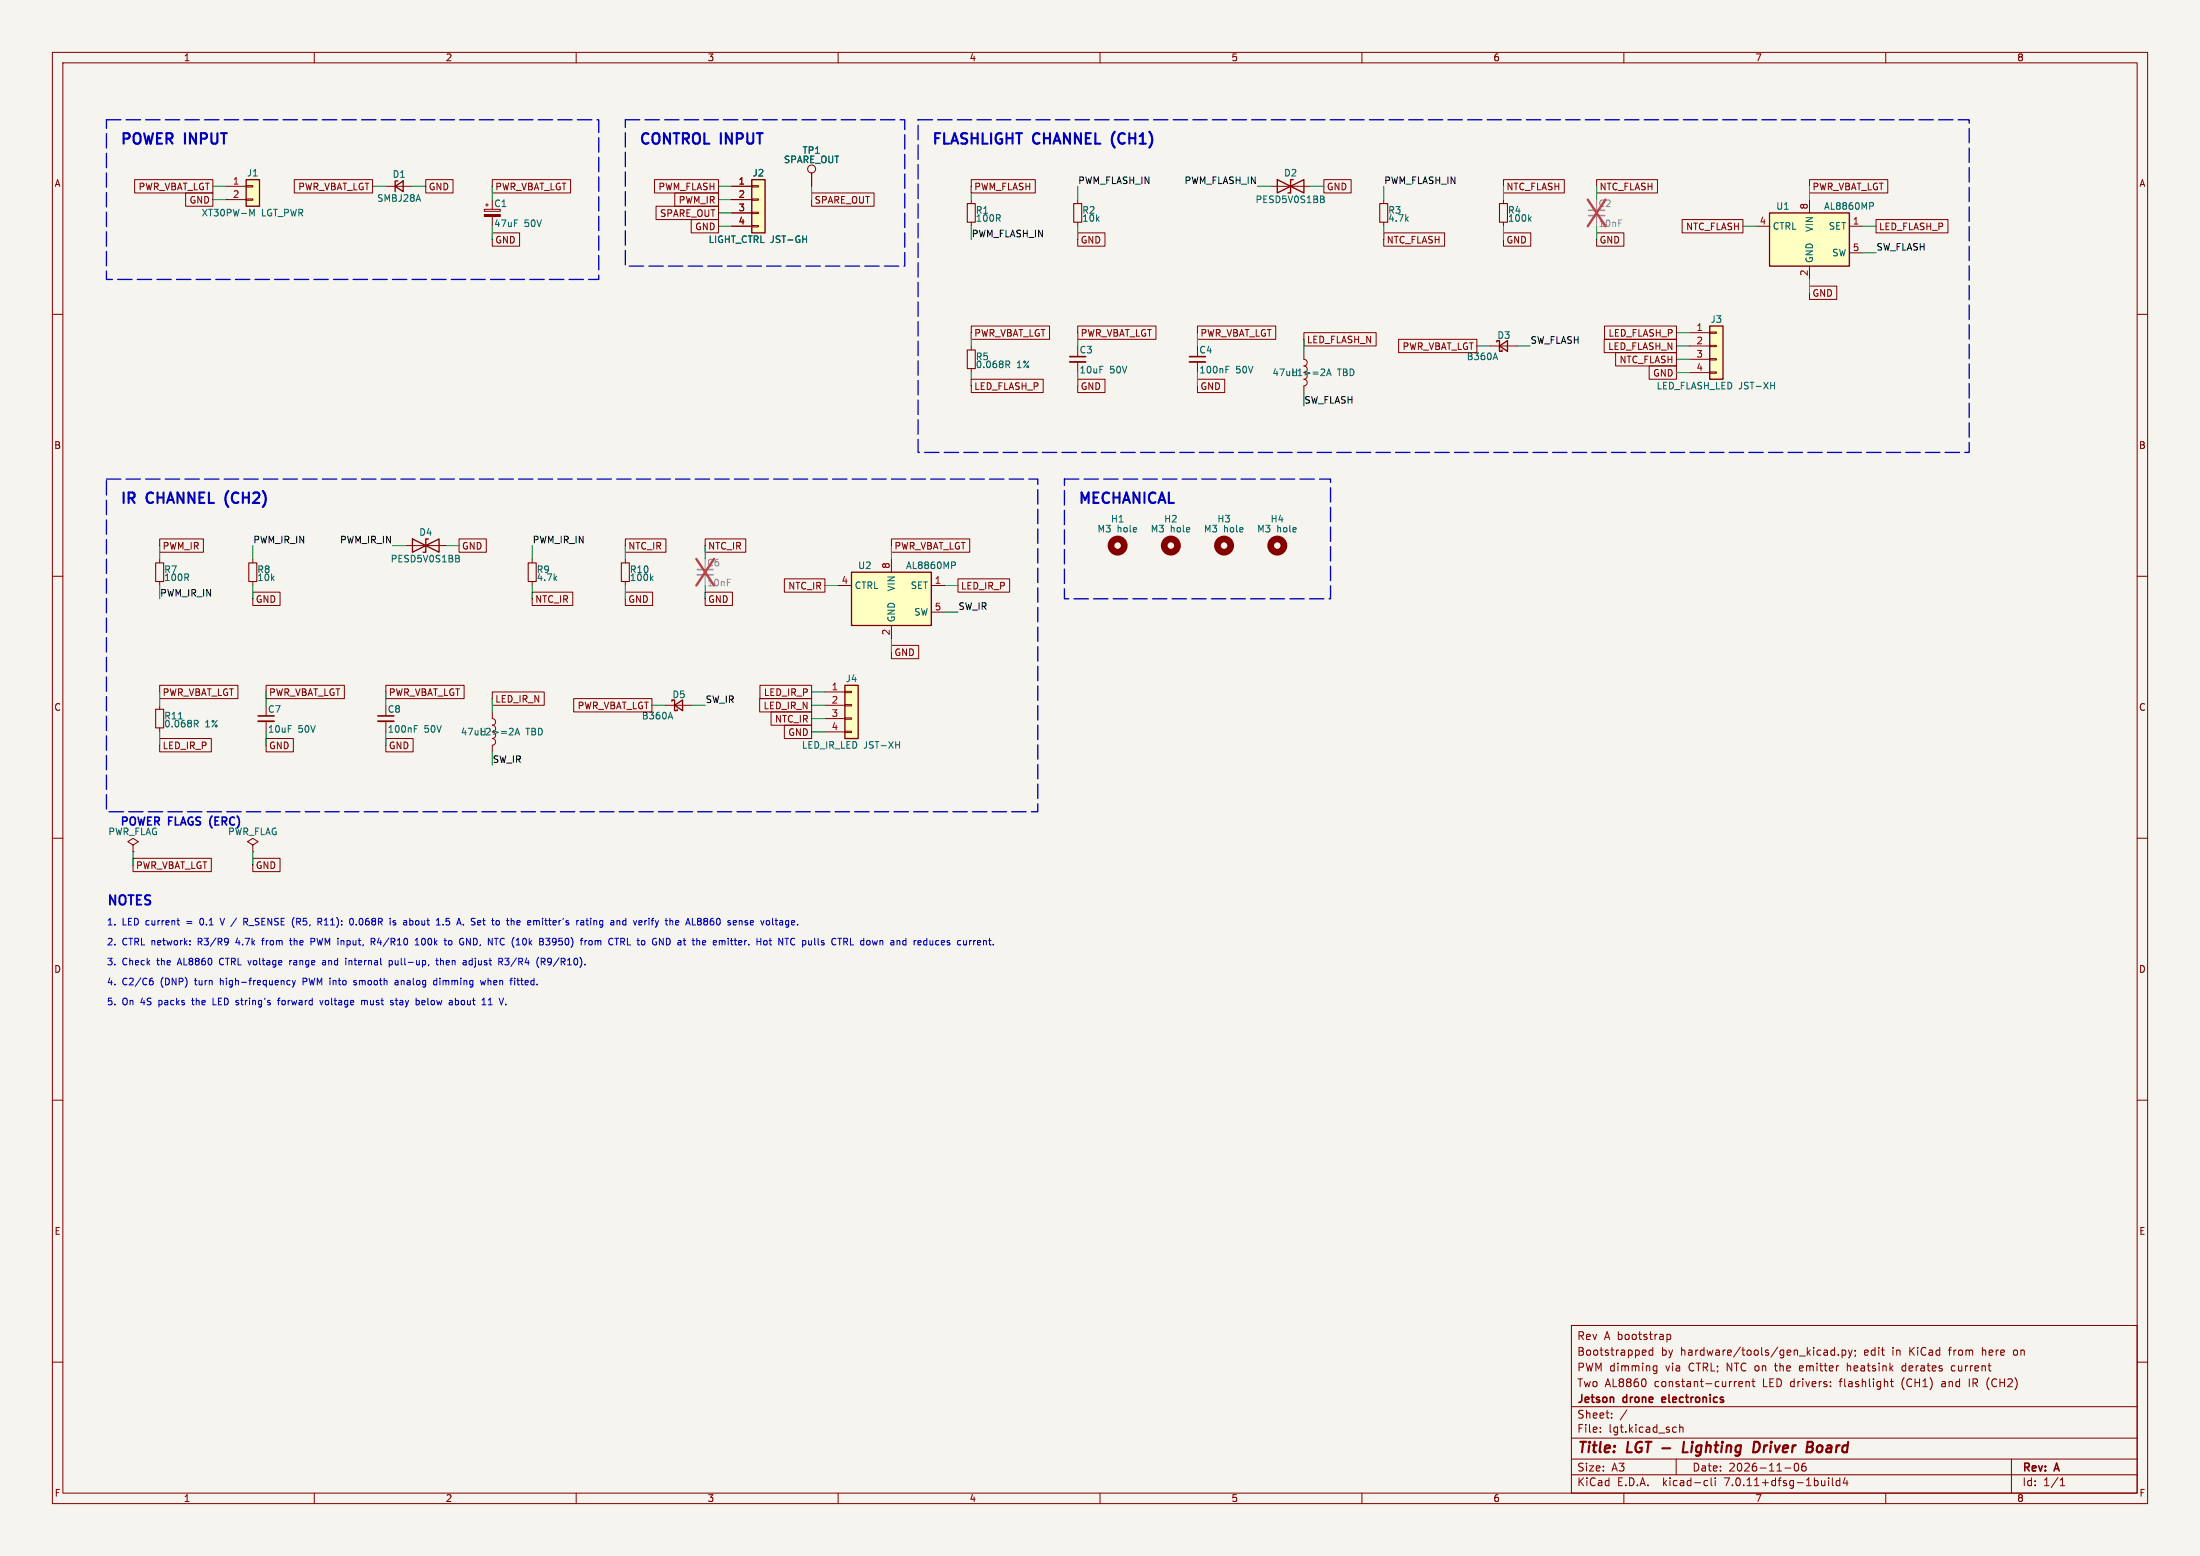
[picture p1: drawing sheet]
<svg xmlns="http://www.w3.org/2000/svg" width="420mm" height="297mm" viewBox="0 0 420 297" stroke-linecap="round" stroke-linejoin="round" font-family="sans-serif">
<path d="M0 0h420v297h-420z" fill="#f5f4ef" stroke="#f5f4ef" stroke-width=".19"/>
<g fill="none" stroke="#840000" stroke-width=".19">
<path d="M10 10h400v277h-400zM12 12h396v273h-396zM60 10v2M110 10v2M160 10v2M210 10v2M260 10v2M310 10v2M360 10v2M25.7 34.3h14.9v2.5h-14.9zM35.4 36.8h5.2v2.6h-5.2zM43.2 35.6h3.8"/>
<path d="M43.2 38.1h3.8M47 38h1.3v.2h-1.3zM47 35.4h1.3v.3h-1.3zM56.2 34.3h14.9v2.5h-14.9zM73.7 35.6h5M81.3 34.3h5.2v2.5h-5.2zM92.5 40h3v.3h-3zM92.7 39.1h.5M93 38.9v.5M94 34.3h14.9v2.5h-14.9zM124.9 34.3h12.3v2.5h-12.3zM125.2 39.4h12v2.5h-12z"/>
<path d="M128.8 36.8h8.4v2.6h-8.4zM139.7 35.6h3.8M139.7 38.1h3.8M143.5 38h1.3v.2h-1.3zM143.5 35.4h1.3v.3h-1.3zM154.9 36.8h12v2.6h-12zM154.9 33v2.6M185.4 34.3h12.2v2.5h-12.2zM185.4 38.1v.8M205.7 38.1v.8M242.6 35.6h7.6M252.7 34.3h5.2v2.5h-5.2z"/>
<path d="M264.2 38.1v.8M287 34.3h11.6v2.5h-11.6zM287 38.1v.8M304.8 34.3h11.6v2.5h-11.6zM345.4 34.3h15v2.5h-15zM345.4 38.1v2.5M10 60h2M94 44.4h5.2v2.6h-5.2zM94 41.3v1.9M132 41.9h5.2v2.6h-5.2zM139.7 43.2h3.8M139.7 40.6h3.8"/>
<path d="M143.5 43.1h1.3v.2h-1.3zM143.5 40.5h1.3v.3h-1.3zM185.4 42.4v.8M205.7 44.4h5.2v2.6h-5.2zM205.7 42.4v.8M264.2 44.4h11.6v2.6h-11.6zM264.2 42.4v.8M287 44.4h5.2v2.6h-5.2zM287 42.4v.8M304.8 44.4h5.2v2.6h-5.2zM321.1 41.9h11.6v2.6h-11.6zM335.3 43.2h2.5"/>
<path d="M345.4 54.6h5.2v2.6h-5.2zM345.4 50.8v2.5M353.1 43.2h2.5M353.1 48.3h2.5M358.1 41.9h13.8v2.6h-13.8zM408 60h2M185.4 72.4h13.8v2.5h-13.8zM185.4 62.2h15v2.6h-15zM185.4 66v.8M185.4 70.4v.7M205.7 72.4h5.2v2.5h-5.2zM205.7 62.2h15v2.6h-15z"/>
<path d="M205.7 69.1v2M228.6 72.4h5.2v2.5h-5.2zM228.6 62.2h14.9v2.6h-14.9zM228.6 69.1v2M248.9 72.4a.64 .64 0 0 1 .7 .6 .64 .64 0 0 1-.7 .7v1.2M248.9 67.3v1.3a.64 .64 0 0 1 .7 .6 .64 .64 0 0 1-.7 .7 .64 .64 0 0 1 .7 .6 .64 .64 0 0 1-.7 .6M248.9 63.5h13.8v2.5h-13.8zM267 64.8h14.9v2.5h-14.9zM284.5 66h5.1M306.2 64.8h13.8v2.5h-13.8zM306.3 62.2h13.7v2.6h-13.7zM308.4 67.3h11.6v2.6h-11.6z"/>
<path d="M314.8 69.8h5.2v2.6h-5.2zM322.6 66h3.8M322.6 63.5h3.8M322.6 68.6h3.8M322.6 71.1h3.8M326.4 71h1.3v.2h-1.3zM326.4 68.5h1.3v.2h-1.3zM326.4 65.9h1.3v.3h-1.3zM326.4 63.4h1.3v.2h-1.3zM10 110h2M30.5 102.9h8.3v2.5h-8.3zM30.5 106.7v.7"/>
<path d="M30.5 111v.8M48.3 113h5.2v2.6h-5.2zM48.3 106.7v.7M48.3 111v.8M77.5 104.1h7.6M87.6 102.9h5.2v2.5h-5.2zM101.6 113h7.7v2.6h-7.7zM101.6 106.7v.7M101.6 111v.8M119.4 102.9h7.7v2.5h-7.7zM119.4 113h5.2v2.6h-5.2zM119.4 106.7v.7"/>
<path d="M119.4 111v.8M134.6 113h5.2v2.6h-5.2zM134.6 102.9h7.8v2.5h-7.8zM149.7 110.5h7.8v2.5h-7.8zM160 111.8h2.6M170.2 102.9h14.9v2.5h-14.9zM170.2 106.7v2.5M170.2 119.4v2.5M177.8 111.8h2.5M177.8 116.8h2.5M182.9 110.5h9.8v2.5h-9.8zM408 110h2"/>
<path d="M30.5 130.8h14.9v2.6h-14.9zM30.5 134.6v.8M30.5 138.9v.8M50.8 130.8h14.9v2.6h-14.9zM50.8 137.7v2M73.7 130.8h14.9v2.6h-14.9zM73.7 137.7v2M94 135.9v1.3a.64 .64 0 0 1 .6 .6 .64 .64 0 0 1-.6 .6 .64 .64 0 0 1 .6 .7 .64 .64 0 0 1-.6 .6M94 132.1h9.9v2.5h-9.9zM109.5 133.3h15v2.6h-15zM127 134.6h5.1M145 133.3h9.9v2.6h-9.9z"/>
<path d="M145.1 130.8h9.8v2.6h-9.8zM147.2 135.9h7.7v2.5h-7.7zM149.7 138.4h5.2v2.6h-5.2zM157.5 134.6h3.8M157.5 132.1h3.8M157.5 137.2h3.8M157.5 139.7h3.8M161.3 139.6h1.3v.2h-1.3zM161.3 137h1.3v.3h-1.3zM161.3 134.5h1.3v.2h-1.3zM161.3 132h1.3v.2h-1.3zM170.2 123.2h5.2v2.5h-5.2z"/>
<path d="M10 160h2M30.5 141h9.8v2.5h-9.8zM50.8 141h5.2v2.5h-5.2zM73.7 141h5.2v2.5h-5.2zM94 141a.64 .64 0 0 1 .6 .6 .64 .64 0 0 1-.6 .6v1.3M408 160h2M25.4 161.3l1-.6-1-.7-1 .7 1 .6v1.3M25.4 162.6h.1M25.4 163.8h14.9v2.6h-14.9zM48.3 161.3l1-.6-1-.7-1.1 .7 1.1 .6v1.3M48.3 162.6h.1M48.3 163.8h5.2v2.6h-5.2z"/>
<path d="M10 210h2M408 210h2M10 260h2M300 253h108v32h-108zM314 257.7l.2 .3-.7 .2M314.2 258.6l-.2 .1M315.5 257.2v1.5M315.5 257.8l-.4-.1-.3 .3 .1 .6h.6M318.2 254.7v1.5M318.2 254.8l.5-.1 .2 .3-.1 .6h-.6M348.4 257.7l.4 .1 .1 .9M348.9 258.6l-.5 .1"/>
<path d="M348.9 258l-.5 .1M350.2 257.8l-.4-.1-.3 .3 .2 .6h.5M350.2 257.2v1.5M350.9 258.5v.2M351.7 257.8l.4-.1 .3 .3-.2 .6h-.5M351.7 257.7v1.5M352.9 257.7l.3 1M353.2 258.7l-.3 .5M353.6 257.7l-.4 1M354.2 257.8v.1M354.2 258.6l-.1 .3M378.4 257.2v1.5"/>
<path d="M378.5 257.8h-.1M384.7 257.7l-.3 .3v.4l.3 .3M408 260h2M300 278.5h108M300 274.5h108M300 268.5h108M305.5 273.2v.2M305.5 272.5v.1M307.7 270.5v.2M307.7 269.8v.1M310.6 269.1l-1.3 1.9M314.2 263.5v.9"/>
<path d="M315.7 261.5l.2 .2 .4-.1M316.3 260.7v1.2l-.3 .3-.3-.1M316.3 260.8l-.4-.1-.2 .1M319.6 272.4l.4 .1M320 278.5v3M320 273.3l-.4 .1M320.7 272.5l.2-.1 .3 .1 .1 .9M320.7 271.9v1.5M331.9 264.2l.8-.2-.1-.2-.4-.1-.3 .2 .1 .7h.6M333.3 263.8l.2-.1 .4 .1v.9M333.3 263.7v1M334.4 263.7h.6"/>
<path d="M334.7 263.2v1.3l.3 .2M342.7 279.4l.2-.1a.8 .8 0 0 1 .5 .7 .8 .8 0 0 1-.5 .8 1 1 0 0 1-.2-1.4zM343.6 260.8v.8M344.2 261l-.7 .2M344.7 279.3a.59 .59 0 0 0-.8 .6v.6l.2 .2 .4 .1 .2-.2 .1-.5-.1-.2h-.5l-.3 .2M349.4 264.5v.2M349.4 263.8v.1M352.7 260.2v1.5M352.9 260.7l-.2 .1M360.9 263.7h.5M361.1 263.2v1.3l.3 .2M363.7 260.7l-.5 .1-.1 .2 .1 .5 .5 .2"/>
<path d="M370.7 264.2v.4M373.1 260.7l-.4 .1-.2 .2 .1 .5 .5 .2M375.9 263.2v1.5M384 278.5v6.5M60 285v2M110 285v2M160 285v2M210 285v2M260 285v2M300 281.5h108M310 285v2M325.6 282.6l.4 .1"/>
<path d="M326 283.5l-.4 .1M326.7 282.1v1.3l.2 .2M327.4 282.1v.1M327.4 282.6v1M340.7 280.2h1.2M349.1 282.1v.1M349.1 282.6v1M349.8 282.1v1.3l.2 .2M351.2 282.7l-.4-.1-.3 .3 .2 .6h.5M351.2 282.1v1.5M352.2 282l-.3 1.1h.9M352.6 282.6v1"/>
<path d="M360 285v2M393.3 283.6h.9M393.3 282.5l.4-.4v1.5"/>
<circle cx="154.9" cy="32.3" r=".76"/>
</g>
<path d="M321.5 275.2l-.3 2h1M334.9 275.2a.96 .96 0 0 1 1.1 .6 .96 .96 0 0 1-.3 1.1l-.6 .3h-.4M347.6 275.9a.62 .62 0 0 0-.7 .4v.7l.5 .2" fill="none" stroke="#840000" stroke-width=".4"/>
<path d="M204.2 68.1h3.1M227.1 68.1h3M49.3 136.7h3M72.1 136.7h3.1M317.3 266.8v.8M318 267l-.7 .2" fill="none" stroke="#840000" stroke-width=".3"/>
<g fill="none" stroke="#840000" stroke-width=".25">
<path d="M47 34.3h2.5v5.1h-2.5zM75.4 35.6l1.6-1.1v2.1zM75.9 34.5h-.5v2.1M143.5 34.3h2.5v10.2h-2.5zM243.8 34.3v2.5l5.1-2.5v2.5zM246.9 34.3h-.5v2.5h-.5M337.8 40.6h15.3v10.2h-15.3zM285.7 65.3v-.3h.6v2.1h.5v-.3M286.3 66l1.5-1v2.1zM326.4 62.2h2.5v10.2h-2.5zM78.7 102.9v2.5l5.1-2.5v2.5zM81.8 102.9h-.5v2.5h-.5"/>
<path d="M162.6 109.2h15.2v10.2h-15.2zM128.3 133.9v-.3h.5v2h.5v-.2M128.8 134.6l1.5-1v2zM161.3 130.8h2.5v10.2h-2.5z"/>
</g>
<g fill="none" stroke="#006464" stroke-width=".19">
<path d="M47.7 39.9l.4 1 .4-1v1.3M252.5 37.4l.3 .3-.3 .3 .3 .3v.3l-.2 .1M356.9 38.7h.5l.3 .2-.2 .4h-.6M153.2 45.6h.8M154 45v1.3M291.9 41.8l.4 .4M292.3 41.4l-.5 .5M192 68.9h.5l.3 .3-.2 .3-.6 .1M192.3 69.6l.5 .6M234 70.5h.5M234 69.9h.6M253.4 71.3h.6"/>
<path d="M253.7 70.4l.4 1.3M285.5 67.4l.4 1.2M338 73.6h.8M338.8 73v1.2M87.4 106l.3 .2-.3 .4 .3 .2v.3l-.2 .2M124.3 110.3l.4 .5M124.7 110l-.5 .5M181.7 107.3h.5l.2 .2-.1 .4h-.6M37.1 137.5h.5l.2 .2-.1 .4-.6 .1M37.4 138.2l.4 .6M79.1 139.1h.4M79.1 138.5h.6"/>
<path d="M98.5 139.9h.6M98.8 139l.4 1.3M128 136l.4 1.2M171 142.2h.7M171.7 141.5v1.3"/>
</g>
<path d="M184.7 38.9h1.5v3.5h-1.5zM205 38.9h1.5v3.5h-1.5zM263.4 38.9h1.5v3.5h-1.5zM286.3 38.9h1.5v3.5h-1.5zM184.7 66.8h1.5v3.6h-1.5zM29.7 107.4h1.5v3.6h-1.5zM47.5 107.4h1.5v3.6h-1.5zM100.8 107.4h1.6v3.6h-1.6zM118.6 107.4h1.5v3.6h-1.5zM29.7 135.4h1.5v3.5h-1.5z" fill="none" stroke="#840000" stroke-width=".2"/>
<path d="M303.3 41.1h3M133.1 109.7h3" fill="none" stroke="#9c9b98" stroke-width=".33"/>
<path d="M303.3 40.1h3M133.1 108.7h3" fill="none" stroke="#9c9b98" stroke-width=".3"/>
<path d="M304.8 41.1v2.1M134.6 109.7v2.1" fill="none" stroke="#9c9b98" stroke-width=".19"/>
<path d="M303.1 38.1l3.4 5.1M306.5 38.1l-3.4 5.1M132.9 106.7l3.4 5.1M136.3 106.7l-3.4 5.1" fill="none" stroke="#eb3a3d" stroke-width=".46"/>
<g fill="#ffffc2" stroke="#ffffc2" stroke-width=".19">
<path d="M337.8 40.6h15.3v10.2h-15.3z"/>
<path d="M326.4 62.2h2.5v10.2h-2.5z"/>
<path d="M47 34.3h2.5v5.1h-2.5z"/>
<path d="M143.5 34.3h2.5v10.2h-2.5z"/>
<path d="M161.3 130.8h2.5v10.2h-2.5z"/>
<path d="M162.6 109.2h15.2v10.2h-15.2z"/>
</g>
<path d="M92.5 40.9h3v.4h-3z" fill="#840000" stroke="#840000" stroke-width=".19"/>
<path d="M204.2 69.1h3.1M227.1 69.1h3M49.3 137.7h3M72.1 137.7h3.1" fill="none" stroke="#840000" stroke-width=".33"/>
<g fill="none" stroke="#840000" stroke-width="1.3">
<circle cx="213.4" cy="104.1" r="1.27"/>
<circle cx="223.5" cy="104.1" r="1.27"/>
<circle cx="233.7" cy="104.1" r="1.27"/>
<circle cx="243.8" cy="104.1" r="1.27"/>
</g>
<g fill="none" stroke="#0000c2" stroke-width=".19">
<path d="M33.8 175.7h.5M34 176.4l.3 .2M36.3 179.6v.1M42 175.3l.4 1.3M46.8 176l.5 .6M47.2 175.3h-.7v1.3M47.2 175.9l-.7 .1M49.9 179.5h.5M50.2 179.2l-.1 1.2M55.3 179.5h.4M55.4 179.1v1.1l.3 .2M60 179.2l-.6-.1v1.3"/>
<path d="M60 179.7l-.6 .1M60.7 175.3h.5l.2 .2-.1 .4-.6 .1M61 176l.4 .6M66.9 175.4l.1-.1a.68 .68 0 0 1 .5 .6 .68 .68 0 0 1-.5 .7l-.1-.2M70.9 179.8l.6-.1 .1-.2-.1-.3-.6-.1v1.3M71.2 179.8l.4 .6M75.5 175.8l-.3-.1-.2 .2 .1 .2 .4 .1v.3h-.5M78.2 176.5l.4 .1M78.2 175.3v1.3M78.6 175.7l-.4 .1M79.3 179.5l.3-.4v1.3M80.5 179.3v.8"/>
<path d="M84.6 176.4v.2M85.1 176.4l.1 .1M85.2 175.3v.5M86.2 179.6l-.3-.1-.3 .3 .1 .5 .3 .1 .2-.2M98.9 175.7l.3 .1 .1 .2-.6 .1M99.2 176.5l-.3 .1M102.9 175.8l.1 .8M104.2 179.1h.8l-.5 .5 .4 .1v.5l-.2 .2-.5-.1M111 175.7l.4 .2v.7M111.4 176.5l-.4 .1M111.4 176l-.4 .1M111.9 175.7h.4"/>
<path d="M112 175.3v1.1l.3 .2M112 179.5l-.2 .1M112.5 179.6l.1-.1 .4 .1 .1 .5-.2 .2-.3 .1-.1-.2zM112.8 175.3v.1M112.8 175.7v.9M117.4 179.1h.7M118.5 179.8h.5M119 179.1h-.5v1.3M119.5 175.8l-.4-.1-.2 .3 .1 .5h.5M119.5 175.3v1.3M123.9 175.3v.1M123.9 175.7v.9"/>
<path d="M127.7 179.2l-.5-.1v1.3l.5-.1M134.6 175.8l-.2 .2v.3l.1 .2 .3 .1M134.6 175.8h.2M134.8 175.3h-.2l-.2 .2 .2 .3M139.4 179.5h.5M139.6 179.1v1.1l.2 .2M142.7 175.8l-.3-.1-.2 .2 .1 .2 .4 .1v.3h-.5M146.8 179.5h.5M147 179.1v1.1l.3 .2M148.9 175.8h.5v.8M149.4 176l-.4 .1-.2 .2 .2 .3 .4-.1M162.4 179.1v1.3h.6"/>
<path d="M174.5 179.5v.9M174.9 179.5l-.4 .3M178.7 179.6h.5M186.8 179.5l.4 .1v.2l-.6 .1M187.8 179.5v.9M188.1 179.5l-.3 .1M28.8 187.2h.2l.2 .2v.5l-.4 .1M29.1 186.7l-.3 .1M36.3 180.2v.2M40.7 190.5v1.3h.6M53 190.9h.4M53.4 190.5l-.3 .2v1.1"/>
<path d="M54.8 187.7l.2 .3 .4-.1M55.3 183.3v.9M55.4 187.2l-.4-.1-.2 .3M55.7 183.3l-.4 .3M55.8 187.1l.3 .9M56.1 188l-.3 .4M56.4 187.1l-.3 .9M57.9 187.4h.4M58.3 186.7h-.4v1.3M61.1 190.9l.3 .9 .3-.9M61.6 183.4h.5M62.1 183.6l-.4 .1-.2 .2 .2 .3 .4-.1"/>
<path d="M66.6 183.3v.9M66.8 183.3l-.2 .2M68 187.2l-.3-.1-.2 .3 .6 .3M68.1 187.8l-.2 .2-.4-.1M69 191.1l.4-.2 .2 .2M69 190.9v.9M69.6 191.1v.7M70.1 191l-.3-.1-.2 .2M74.3 183.4l.4-.1 .2 .3-.1 .5h-.5M74.3 183.3v1.3M74.7 191.4h.3l.1 .2-.4 .2M74.7 190.9l.3 .1"/>
<path d="M75.5 190.9h.4M75.5 187.2h.4l.1 .8M75.6 190.5l.1 1.2M76 187.4l-.4 .1-.2 .2 .2 .3 .4-.1M79.3 180.4h.7M81 190.9l-.5 .2 .1 .6 .4 .1M81.1 191.3l-.6 .1M83.2 183.3h.5M83.4 182.9v1.1l.3 .2M83.4 187.2l-.4-.1-.2 .3 .1 .5h.5M83.4 186.7v1.3M84.1 182.9v1.3"/>
<path d="M84.5 183.3l-.4 .2M86.9 191.7l.4 .1M86.9 190.5v1.3M87.3 190.9l-.4 .1M88.9 183.4l.1 .8M89 184.1l-.1 .1M89 183.6l-.1 .1M89.1 180.4v-1.3l.7 1.3M89.8 183.3l-.3 .3v.3l.3 .3M91.7 187.1l.3 .9 .2-.6 .2 .6 .3-.9M93.2 191.8h.8M93.2 190.9l.4-.4v1.3"/>
<path d="M95.2 182.9h.5l.3 .2-.2 .4-.6 .1M95.5 183.6l.5 .6M96.4 184.1l.5 .1M96.4 182.9h.8l-.5 .5h.2M96.6 191.7v.1M98.3 186.7v.1M98.3 187.1v.9M98.7 187.1h.5M102.8 184.6v.1M102.8 182.7v.1M103.3 183.6l.6-.1 .2-.2-.1-.3-.7-.1v1.3M103.6 183.6l.5 .6"/>
<path d="M178.7 180.3h.5M187.2 180.3l-.4 .1"/>
</g>
<path d="M20.3 22.9h94v30.4h-94v-30.4M119.4 22.9h53.3v27.9h-53.3v-27.9M175.3 22.9h200.6v63.5h-200.6v-63.5M20.3 91.4h177.8v63.5h-177.8v-63.5M203.2 91.4h50.8v22.9h-50.8v-22.9" fill="none" stroke="#0000c2" stroke-width=".25" stroke-dasharray="2.7 1"/>
<g fill="none" stroke="#009600" stroke-width=".19">
<path d="M40.6 35.6h2.6M40.6 38.1h2.6M71.1 35.6h2.6M78.7 35.6h2.6M94 35.6v2.5M137.2 35.6h2.5M137.2 38.1h2.5M154.9 35.6v2.5M185.4 35.6v2.5M205.7 35.6v2.5M240 35.6h2.6M250.2 35.6h2.5"/>
<path d="M264.2 35.6v2.5M287 35.6v2.5M304.8 35.6v2.5M345.4 35.6v2.5M94 43.2v2.5M137.2 43.2h2.5M137.2 40.6h2.5M185.4 43.2v2.5M205.7 43.2v2.5M264.2 43.2v2.5M287 43.2v2.5M304.8 43.2v2.5"/>
<path d="M332.7 43.2h2.6M345.4 53.3v2.6M355.6 48.3h2.5M355.6 43.2h2.5M185.4 63.5v2.5M185.4 71.1v2.6M205.7 63.5v2.5M205.7 71.1v2.6M228.6 63.5v2.5M228.6 71.1v2.6M248.9 64.8v2.5M248.9 74.9v2.6"/>
<path d="M281.9 66h2.6M289.6 66h2.5M320 71.1h2.6M320 63.5h2.6M320 66h2.6M320 68.6h2.6M30.5 104.1v2.6M30.5 111.8v2.5M48.3 104.1v2.6M48.3 111.8v2.5M74.9 104.1h2.6M85.1 104.1h2.5"/>
<path d="M101.6 104.1v2.6M101.6 111.8v2.5M119.4 104.1v2.6M119.4 111.8v2.5M134.6 104.1v2.6M134.6 111.8v2.5M157.5 111.8h2.5M170.2 104.1v2.6M180.3 116.8h2.6M180.3 111.8h2.6M30.5 132.1v2.5M30.5 139.7v2.5"/>
<path d="M50.8 132.1v2.5M50.8 139.7v2.5M73.7 132.1v2.5M73.7 139.7v2.5M94 133.4v2.5M124.5 134.6h2.5M132.1 134.6h2.5M154.9 139.7h2.6M154.9 134.6h2.6M154.9 132.1h2.6M154.9 137.2h2.6M170.2 121.9v2.6"/>
<path d="M94 143.5v2.6M25.4 162.6v2.5M48.3 162.6v2.5"/>
</g>
<g font-size="2.8" fill="#0000c2">
<text x="22.9" y="27.7">POWER</text>
<text x="35.4" y="27.7">INPUT</text>
<text x="121.9" y="27.7">CONTROL</text>
<text x="137.7" y="27.7">INPUT</text>
<text x="177.8" y="27.7">FLASHLIGHT CHANNEL</text>
<text x="213.1" y="27.7">(CH1)</text>
<text x="22.9" y="96.3">IR</text>
<text x="28.1" y="96.3">CHANNEL</text>
<text x="43.9" y="96.3">(CH2)</text>
<text x="205.7" y="96.3">MECHANICAL</text>
</g>
<g font-size="2.8" fill="#840000">
<text x="301" y="277.9">Title:</text>
<text x="310.6" y="277.9">LGT -</text>
<text x="322.9" y="277.9">Lighting</text>
<text x="337.1" y="277.9">Driver</text>
<text x="348.1" y="277.9">Board</text>
</g>
<text font-size="2.5" fill="#0000c2" x="20.3" y="172.9">NOTES</text>
<g font-size="2.1" fill="#0000c2">
<text x="22.9" y="157.7">POWER</text>
<text x="32.2" y="157.7">FLAGS (ERC)</text>
</g>
<g font-size="2.1" fill="#840000">
<text x="301" y="256">Rev</text>
<text x="306.2" y="256">A bootstrap</text>
<text x="301" y="262">PWM dimming</text>
<text x="301" y="259">Bootstrapped</text>
<text x="317.1" y="259">by</text>
<text x="318" y="262">via</text>
<text x="320.9" y="259">hardware/tools/gen_kicad.py;</text>
<text x="322.5" y="262">CTRL; NTC on</text>
<text x="339.4" y="262">the</text>
<text x="344.2" y="262">emitter</text>
<text x="353.5" y="262">heatsink</text>
<text x="356" y="259">edit</text>
<text x="361.5" y="259">in</text>
<text x="364.1" y="262">derates</text>
<text x="364.9" y="259">KiCad</text>
<text x="372.6" y="259">from</text>
<text x="373.7" y="262">current</text>
<text x="379.1" y="259">here</text>
<text x="385.2" y="259">on</text>
<text x="301" y="268.2">Jetson</text>
<text x="301" y="265">Two AL8860</text>
<text x="309.9" y="268.2">drone</text>
<text x="315.9" y="265">constant-current</text>
<text x="318" y="268.2">electronics</text>
<text x="336.7" y="265">LED drivers:</text>
<text x="351.6" y="265">flashlight</text>
<text x="363.6" y="265">(CH1)</text>
<text x="371.4" y="265">and</text>
<text x="376.7" y="265">IR (CH2)</text>
<text x="301" y="273.7">File:</text>
<text x="301" y="271">Sheet:</text>
<text x="307.1" y="273.7">lgt.kicad_sch</text>
<text x="301" y="281.1">Size:</text>
<text x="307.6" y="281.1">A3</text>
<text x="323" y="281.1">Date:</text>
<text x="330" y="281.1">2026-11-06</text>
<text x="386" y="281.3">Rev:</text>
<text x="392.4" y="281.3">A</text>
<text x="301" y="283.9">KiCad</text>
<text x="308.7" y="283.9">E.D.A.</text>
<text x="317.6" y="283.9">kicad-cli</text>
<text x="329.5" y="283.9">7.0.11+dfsg-1build4</text>
<text x="386" y="283.9">Id:</text>
<text x="390.1" y="283.9">1/1</text>
</g>
<g font-size="1.8" fill="#840000">
<text x="35" y="11.9">1</text>
<text x="85" y="11.9">2</text>
<text x="135" y="11.9">3</text>
<text x="185" y="11.9">4</text>
<text x="235" y="11.9">5</text>
<text x="285" y="11.9">6</text>
<text x="335" y="11.9">7</text>
<text x="385" y="11.9">8</text>
<text x="10.3" y="35.9">A</text>
<text x="408.3" y="35.9">A</text>
<text x="26.4" y="36.5">PWR_VBAT_LGT</text>
<text x="36.1" y="39.1">GND</text>
<text x="56.8" y="36.5">PWR_VBAT_LGT</text>
<text x="81.8" y="36.5">GND</text>
<text x="94.5" y="36.5">PWR_VBAT_LGT</text>
<text x="125.6" y="36.5">PWM_FLASH</text>
<text x="125.9" y="41.6">SPARE_OUT</text>
<text x="129.5" y="39.1">PWM_IR</text>
<text x="155.4" y="39.1">SPARE_OUT</text>
<text x="185.9" y="36.5">PWM_FLASH</text>
<text x="253.2" y="36.5">GND</text>
<text x="287.5" y="36.5">NTC_FLASH</text>
<text x="305.3" y="36.5">NTC_FLASH</text>
<text x="345.9" y="36.5">PWR_VBAT_LGT</text>
<text x="94.5" y="46.7">GND</text>
<text x="132.6" y="44.1">GND</text>
<text x="206.2" y="46.7">GND</text>
<text x="264.6" y="46.7">NTC_FLASH</text>
<text x="287.5" y="46.7">GND</text>
<text x="305.3" y="46.7">GND</text>
<text x="321.8" y="44.1">NTC_FLASH</text>
<text x="358.6" y="44.1">LED_FLASH_P</text>
<text x="345.9" y="56.8">GND</text>
<text x="185.9" y="64.5">PWR_VBAT_LGT</text>
<text x="206.2" y="64.5">PWR_VBAT_LGT</text>
<text x="229.1" y="64.5">PWR_VBAT_LGT</text>
<text x="249.4" y="65.7">LED_FLASH_N</text>
<text x="307" y="64.5">LED_FLASH_P</text>
<text x="267.7" y="67">PWR_VBAT_LGT</text>
<text x="306.9" y="67">LED_FLASH_N</text>
<text x="309.1" y="69.5">NTC_FLASH</text>
<text x="185.9" y="74.6">LED_FLASH_P</text>
<text x="206.2" y="74.6">GND</text>
<text x="229.1" y="74.6">GND</text>
<text x="315.5" y="72.1">GND</text>
<text x="10.3" y="85.9">B</text>
<text x="408.2" y="85.9">B</text>
<text x="31" y="105.1">PWM_IR</text>
<text x="88.1" y="105.1">GND</text>
<text x="119.9" y="105.1">NTC_IR</text>
<text x="135.1" y="105.1">NTC_IR</text>
<text x="170.7" y="105.1">PWR_VBAT_LGT</text>
<text x="150.4" y="112.7">NTC_IR</text>
<text x="183.4" y="112.7">LED_IR_P</text>
<text x="48.7" y="115.3">GND</text>
<text x="102.1" y="115.3">NTC_IR</text>
<text x="119.9" y="115.3">GND</text>
<text x="135.1" y="115.3">GND</text>
<text x="170.7" y="125.4">GND</text>
<text x="10.3" y="135.9">C</text>
<text x="31" y="133">PWR_VBAT_LGT</text>
<text x="51.3" y="133">PWR_VBAT_LGT</text>
<text x="74.1" y="133">PWR_VBAT_LGT</text>
<text x="94.5" y="134.3">LED_IR_N</text>
<text x="110.2" y="135.6">PWR_VBAT_LGT</text>
<text x="145.7" y="135.6">LED_IR_N</text>
<text x="145.7" y="133">LED_IR_P</text>
<text x="408.2" y="135.9">C</text>
<text x="31" y="143.2">LED_IR_P</text>
<text x="51.3" y="143.2">GND</text>
<text x="74.1" y="143.2">GND</text>
<text x="147.9" y="138.1">NTC_IR</text>
<text x="150.4" y="140.7">GND</text>
<text x="25.9" y="166.1">PWR_VBAT_LGT</text>
<text x="48.7" y="166.1">GND</text>
<text x="10.3" y="185.9">D</text>
<text x="408.2" y="185.9">D</text>
<text x="10.3" y="235.9">E</text>
<text x="408.3" y="235.9">E</text>
<text x="10.3" y="285.9">F</text>
<text x="35" y="286.9">1</text>
<text x="85" y="286.9">2</text>
<text x="135" y="286.9">3</text>
<text x="185" y="286.9">4</text>
<text x="235" y="286.9">5</text>
<text x="285" y="286.9">6</text>
<text x="335" y="286.9">7</text>
<text x="385" y="286.9">8</text>
<text x="408.3" y="285.9">F</text>
</g>
<g font-size="1.8" fill="#006464">
<text x="153.1" y="29.6">TP1</text>
<text x="47.1" y="33.9">J1</text>
<text x="74.9" y="34.1">D1</text>
<text x="143.6" y="33.9">J2</text>
<text x="149.5" y="31.3">SPARE_OUT</text>
<text x="245" y="33.9">D2</text>
<text x="38.4" y="41.5">XT30PW-M</text>
<text x="49.9" y="41.5">LGT_PWR</text>
<text x="71.9" y="38.7">SMBJ28A</text>
<text x="94.2" y="39.7">C1</text>
<text x="186.2" y="41">R1</text>
<text x="206.5" y="41">R2</text>
<text x="239.6" y="39">PESD5V0S1BB</text>
<text x="264.9" y="41">R3</text>
<text x="287.8" y="41">R4</text>
<text x="339" y="40.2">U1</text>
<text x="348.1" y="40.2">AL8860MP</text>
<text x="94.2" y="43.5">47uF</text>
<text x="100.1" y="43.5">50V</text>
<text x="135.2" y="46.6">LIGHT_CTRL JST-GH</text>
<text x="186.2" y="42.5">100R</text>
<text x="206.5" y="42.5">10k</text>
<text x="264.9" y="42.5">4.7k</text>
<text x="287.8" y="42.5">100k</text>
<text x="338.3" y="44">CTRL</text>
<text x="346.3" y="44.4" transform="rotate(-90 346.3 44.4)">VIN</text>
<text x="349" y="44">SET</text>
<text x="346.3" y="50.3" transform="rotate(-90 346.3 50.3)">GND</text>
<text x="349.7" y="49.1">SW</text>
<text x="285.8" y="64.9">D3</text>
<text x="326.5" y="61.8">J3</text>
<text x="186.2" y="68.9">R5</text>
<text x="186.2" y="70.5">0.068R</text>
<text x="194.1" y="70.5">1%</text>
<text x="206" y="67.7">C3</text>
<text x="206" y="71.5">10uF</text>
<text x="211.8" y="71.5">50V</text>
<text x="228.9" y="67.7">C4</text>
<text x="228.9" y="71.5">100nF</text>
<text x="235.9" y="71.5">50V</text>
<text x="242.8" y="72">47uHL1 &gt;=2A</text>
<text x="255.5" y="72">TBD</text>
<text x="279.9" y="68.9">B360A</text>
<text x="316.2" y="74.5">LED_FLASH_LED JST-XH</text>
<text x="209.4" y="101.8">M3</text>
<text x="212" y="99.9">H1</text>
<text x="213.3" y="101.8">hole</text>
<text x="219.6" y="101.8">M3</text>
<text x="222.1" y="99.9">H2</text>
<text x="223.4" y="101.8">hole</text>
<text x="229.7" y="101.8">M3</text>
<text x="232.3" y="99.9">H3</text>
<text x="233.6" y="101.8">hole</text>
<text x="239.9" y="101.8">M3</text>
<text x="242.5" y="99.9">H4</text>
<text x="243.7" y="101.8">hole</text>
<text x="74.5" y="107.5">PESD5V0S1BB</text>
<text x="79.9" y="102.5">D4</text>
<text x="31.2" y="109.6">R7</text>
<text x="31.2" y="111.1">100R</text>
<text x="49" y="109.6">R8</text>
<text x="49" y="111.1">10k</text>
<text x="102.4" y="109.6">R9</text>
<text x="102.4" y="111.1">4.7k</text>
<text x="120.1" y="109.6">R10</text>
<text x="120.1" y="111.1">100k</text>
<text x="163.1" y="112.6">CTRL</text>
<text x="163.7" y="108.8">U2</text>
<text x="171" y="113" transform="rotate(-90 171 113)">VIN</text>
<text x="172.9" y="108.8">AL8860MP</text>
<text x="173.8" y="112.6">SET</text>
<text x="171" y="118.9" transform="rotate(-90 171 118.9)">GND</text>
<text x="174.4" y="117.7">SW</text>
<text x="161.4" y="130.4">J4</text>
<text x="31.2" y="137.5">R11</text>
<text x="51.1" y="136.2">C7</text>
<text x="73.9" y="136.2">C8</text>
<text x="122.4" y="137.5">B360A</text>
<text x="128.3" y="133.5">D5</text>
<text x="31.2" y="139">0.068R</text>
<text x="39.1" y="139">1%</text>
<text x="51.1" y="140.1">10uF</text>
<text x="56.9" y="140.1">50V</text>
<text x="73.9" y="140.1">100nF</text>
<text x="81" y="140.1">50V</text>
<text x="87.9" y="140.6">47uHL2 &gt;=2A</text>
<text x="100.6" y="140.6">TBD</text>
<text x="153" y="143.1">LED_IR_LED</text>
<text x="164.9" y="143.1">JST-XH</text>
<text x="20.6" y="159.6">PWR_FLAG</text>
</g>
<g font-size="1.8" fill="#a90000">
<text x="44.4" y="35.3">1</text>
<text x="140.9" y="35.3">1</text>
<text x="44.4" y="37.8">2</text>
<text x="140.9" y="37.8">2</text>
<text x="140.9" y="40.4">3</text>
<text x="345.2" y="40.1" transform="rotate(-90 345.2 40.1)">8</text>
<text x="140.9" y="42.9">4</text>
<text x="335.8" y="42.9">4</text>
<text x="353.6" y="42.9">1</text>
<text x="345.2" y="52.8" transform="rotate(-90 345.2 52.8)">2</text>
<text x="353.6" y="48">5</text>
<text x="323.8" y="63.2">1</text>
<text x="323.8" y="65.8">2</text>
<text x="323.8" y="68.3">3</text>
<text x="323.8" y="70.9">4</text>
<text x="160.6" y="111.5">4</text>
<text x="169.9" y="108.7" transform="rotate(-90 169.9 108.7)">8</text>
<text x="178.4" y="111.5">1</text>
<text x="178.4" y="116.6">5</text>
<text x="169.9" y="121.4" transform="rotate(-90 169.9 121.4)">2</text>
<text x="158.7" y="131.8">1</text>
<text x="158.7" y="134.4">2</text>
<text x="158.7" y="136.9">3</text>
<text x="158.7" y="139.4">4</text>
</g>
<g font-size="1.8" fill="#0f0f0f">
<text x="205.7" y="35.2">PWM_FLASH_IN</text>
<text x="226" y="35.2">PWM_FLASH_IN</text>
<text x="264.2" y="35.2">PWM_FLASH_IN</text>
<text x="185.4" y="45.4">PWM_FLASH_IN</text>
<text x="358.1" y="47.9">SW_FLASH</text>
<text x="292.1" y="65.7">SW_FLASH</text>
<text x="248.9" y="77.1">SW_FLASH</text>
<text x="48.3" y="103.8">PWM_IR_IN</text>
<text x="64.8" y="103.8">PWM_IR_IN</text>
<text x="101.6" y="103.8">PWM_IR_IN</text>
<text x="30.5" y="114">PWM_IR_IN</text>
<text x="182.9" y="116.5">SW_IR</text>
<text x="134.6" y="134.3">SW_IR</text>
<text x="94" y="145.7">SW_IR</text>
</g>
<g font-size="1.8" fill="#939391">
<text x="305.1" y="39.7">C2</text>
<text x="305.1" y="43.5">10nF</text>
<text x="134.9" y="108.3">C6</text>
<text x="134.9" y="112.1">10nF</text>
</g>
<g font-size="1.8" fill="#0000c2">
<text x="43.4" y="159.6">PWR_FLAG</text>
<text x="20.3" y="176.7">1.</text>
<text x="23.3" y="176.7">LED current</text>
<text x="35.9" y="176.7">=</text>
<text x="38.6" y="176.7">0.1</text>
<text x="42.8" y="176.7">V /</text>
<text x="47.6" y="176.7">R_SENSE (R5,</text>
<text x="62.1" y="176.7">R11):</text>
<text x="68.4" y="176.7">0.068R</text>
<text x="76.3" y="176.7">is</text>
<text x="79.1" y="176.7">about</text>
<text x="85.6" y="176.7">1.5</text>
<text x="89.8" y="176.7">A. Set</text>
<text x="96.9" y="176.7">to</text>
<text x="99.9" y="176.7">the</text>
<text x="104" y="176.7">emitter's</text>
<text x="113.6" y="176.7">rating</text>
<text x="120.3" y="176.7">and</text>
<text x="124.9" y="176.7">verify</text>
<text x="131.2" y="176.7">the</text>
<text x="135.4" y="176.7">AL8860</text>
<text x="143.5" y="176.7">sense</text>
<text x="150" y="176.7">voltage.</text>
<text x="20.3" y="184.3">3.</text>
<text x="20.3" y="180.5">2.</text>
<text x="23.3" y="184.3">Check</text>
<text x="23.3" y="180.5">CTRL network:</text>
<text x="30.1" y="184.3">the</text>
<text x="34.2" y="184.3">AL8860</text>
<text x="38" y="180.5">R3/R9</text>
<text x="42.4" y="184.3">CTRL voltage</text>
<text x="45.5" y="180.5">4.7k</text>
<text x="50.7" y="180.5">from</text>
<text x="56.1" y="184.3">range</text>
<text x="56.3" y="180.5">the</text>
<text x="60.4" y="180.5">PWM input,</text>
<text x="62.6" y="184.3">and</text>
<text x="67.2" y="184.3">internal</text>
<text x="72.3" y="180.5">R4/R10</text>
<text x="75.7" y="184.3">pull-up,</text>
<text x="81" y="180.5">100k</text>
<text x="85" y="184.3">then</text>
<text x="86.8" y="180.5">to</text>
<text x="89.8" y="180.5">GND, NTC (10k</text>
<text x="90.3" y="184.3">adjust</text>
<text x="97.3" y="184.3">R3/R4</text>
<text x="104.7" y="184.3">(R9/R10).</text>
<text x="105.7" y="180.5">B3950)</text>
<text x="113.8" y="180.5">from</text>
<text x="119.3" y="180.5">CTRL to</text>
<text x="128.1" y="180.5">GND at</text>
<text x="136.2" y="180.5">the</text>
<text x="140.3" y="180.5">emitter.</text>
<text x="148.8" y="180.5">Hot</text>
<text x="153.2" y="180.5">NTC pulls</text>
<text x="163.7" y="180.5">CTRL down</text>
<text x="175.4" y="180.5">and</text>
<text x="180" y="180.5">reduces</text>
<text x="188.6" y="180.5">current.</text>
<text x="20.3" y="192">5.</text>
<text x="20.3" y="188.1">4.</text>
<text x="23.3" y="192">On</text>
<text x="23.3" y="188.1">C2/C6</text>
<text x="27" y="192">4S</text>
<text x="30.5" y="192">packs</text>
<text x="30.8" y="188.1">(DNP)</text>
<text x="37.2" y="192">the</text>
<text x="37.5" y="188.1">turn</text>
<text x="41.3" y="192">LED string's</text>
<text x="42.5" y="188.1">high-frequency</text>
<text x="54.2" y="192">forward</text>
<text x="58.5" y="188.1">PWM into</text>
<text x="62.4" y="192">voltage</text>
<text x="68.6" y="188.1">smooth</text>
<text x="70.5" y="192">must</text>
<text x="76.2" y="192">stay</text>
<text x="76.7" y="188.1">analog</text>
<text x="81.3" y="192">below</text>
<text x="84.3" y="188.1">dimming</text>
<text x="87.8" y="192">about</text>
<text x="93.5" y="188.1">when</text>
<text x="94.3" y="192">11</text>
<text x="99.4" y="188.1">fitted.</text>
</g>
</svg>
